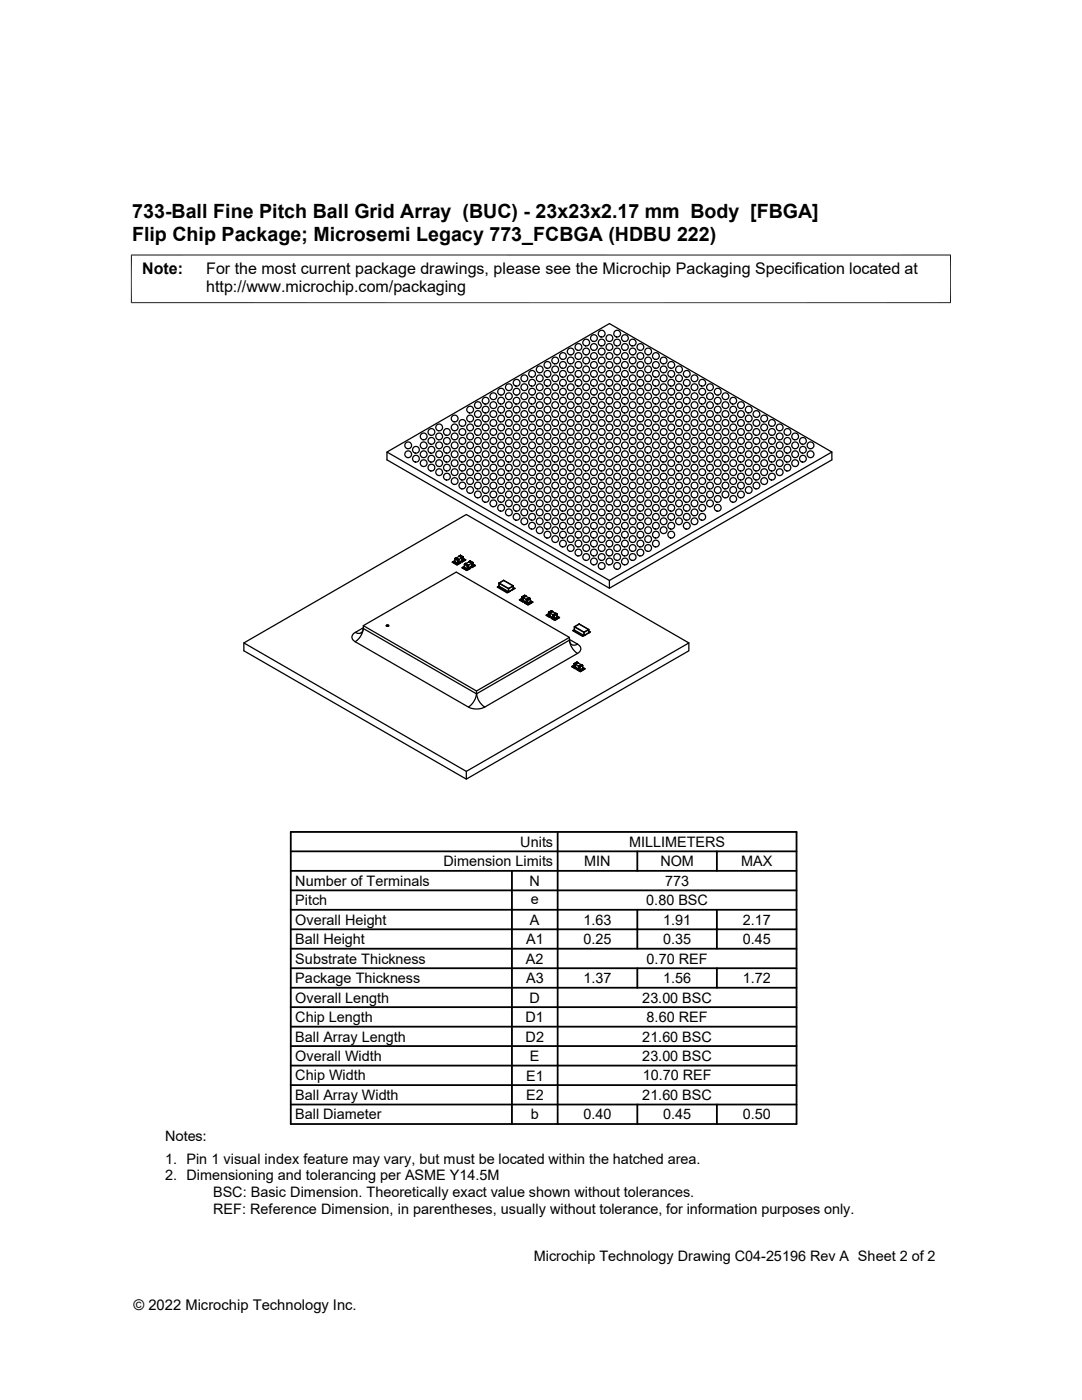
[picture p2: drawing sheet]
<svg xmlns="http://www.w3.org/2000/svg" width="216mm" height="279mm" viewBox="0 0 216 279" stroke-linecap="round" stroke-linejoin="round" font-family="sans-serif">
<g fill="none" stroke="#000" stroke-width=".25">
<path d="M99.9 78.8h.2M99.9 78.8a.67 .67 0 0 1-.5-1 .67 .67 0 0 1 1.2 0 .67 .67 0 0 1-.5 1M103 78.8h.2M103 78.8a.67 .67 0 0 1-.5-1 .67 .67 0 0 1 1.1 0 .67 .67 0 0 1-.4 1M106 78.8h.3M106 78.8a.67 .67 0 0 1-.4-1 .67 .67 0 0 1 1.1 0 .67 .67 0 0 1-.4 1M109.1 78.8h.3M109.1 78.8a.67 .67 0 0 1-.4-1 .67 .67 0 0 1 1.1 0 .67 .67 0 0 1-.4 1M112.2 78.8h.3M112.2 78.8a.67 .67 0 0 1-.4-1 .67 .67 0 0 1 1.1 0 .67 .67 0 0 1-.4 1M113.7 70.8h.3M113.7 70.8a.67 .67 0 0 1-.4-1 .67 .67 0 0 1 1.1 0 .67 .67 0 0 1-.4 1"/>
<path d="M115.3 78.8h.2M115.3 78.8a.67 .67 0 0 1-.4-1 .67 .67 0 0 1 1.1 0 .67 .67 0 0 1-.5 1M116.8 70.8h.3M116.8 70.8a.67 .67 0 0 1-.4-1 .67 .67 0 0 1 1.1 0 .67 .67 0 0 1-.4 1M118.4 78.8h.2M118.4 78.8a.67 .67 0 0 1-.4-1 .67 .67 0 0 1 1.1 0 .67 .67 0 0 1-.5 1M119.9 70.8h.3M119.9 70.8a.67 .67 0 0 1-.4-1 .67 .67 0 0 1 1.1 0 .67 .67 0 0 1-.4 1M121.5 78.8h.2M121.5 78.8a.67 .67 0 0 1-.5-1 .67 .67 0 0 1 1.2 0 .67 .67 0 0 1-.5 1M123 70.8h.3M123 70.8a.67 .67 0 0 1-.4-1 .67 .67 0 0 1 1.1 0 .67 .67 0 0 1-.4 1"/>
<path d="M124.6 78.8h.2M124.6 78.8a.67 .67 0 0 1-.5-1 .67 .67 0 0 1 1.2 0 .67 .67 0 0 1-.5 1M126.1 70.8h.3M126.1 70.8a.67 .67 0 0 1-.4-1 .67 .67 0 0 1 1.1 0 .67 .67 0 0 1-.4 1M127.7 78.8h.2M127.7 78.8a.67 .67 0 0 1-.5-1 .67 .67 0 0 1 1.1 0 .67 .67 0 0 1-.4 1M129.2 70.8h.3M129.2 70.8a.67 .67 0 0 1-.4-1 .67 .67 0 0 1 1.1 0 .67 .67 0 0 1-.4 1M130.7 78.8h.3M130.7 78.8a.67 .67 0 0 1-.4-1 .67 .67 0 0 1 1.1 0 .67 .67 0 0 1-.4 1M133.8 78.8h.3M133.8 78.8a.67 .67 0 0 1-.4-1 .67 .67 0 0 1 1.1 0 .67 .67 0 0 1-.4 1"/>
<path d="M136.9 78.8h.3M136.9 78.8a.67 .67 0 0 1-.4-1 .67 .67 0 0 1 1.1 0 .67 .67 0 0 1-.4 1M140 78.8h.3M140 78.8a.67 .67 0 0 1-.4-1 .67 .67 0 0 1 1.1 0 .67 .67 0 0 1-.4 1M143.1 78.8h.2M143.1 78.8a.67 .67 0 0 1-.4-1 .67 .67 0 0 1 1.1 0 .67 .67 0 0 1-.5 1M77.2 90.2l44.4-25.6 44.4 25.6M90.7 112.1h.1M90.7 111.5l.1 .6M90.7 111.5h.1M90.7 112.1l-.2 .1 .6 .4 .6-.3M90.7 111.9l-.5 .3 1 .6 .7-.5"/>
<path d="M90.8 111.5h.1M90.8 111.5h-.1M90.8 111.5l.5 .3M90.8 112.1l.5 .3M91 111.3l-.2 .2 .5 .3 .2-.2M91 111.3l.5 .3M91 111.3l-.2 .2M91.3 112.4h.1M91.3 111.8v.6M91.3 111.8h.1M91.5 111.6l.1 .1M91.5 111.6h.1"/>
<path d="M91.5 112.3h.1M91.5 112.3l-.2 .1M91.6 111.7v.6l-.3 .1M91.6 111.7l-.3 .1v.6M91.6 111.7v.6M91.6 112.3h-.1M91.6 111h.1M91.6 111l-.5 .3M91.6 111l.5 .3M91.7 111h-.1M91.7 112.2h.1M91.7 112.2l.2 .1"/>
<path d="M91.7 112.2v.1M91.9 110.8h.1M91.9 110.8l-.3 .2M91.9 110.8l-.2 .2 .5 .3M91.9 110.8l.5 .3M92.1 112h.1M92.1 112l-.1 .1 .2 .1 .7-.5-.5-.2 .5 .2-.7 .5-.2-.2M92.1 111.3l.1 .6M92.1 111.3l-.5 .4M92.2 111.3h.1M92.2 111.3v.6M92.4 111.1v.1"/>
<path d="M92.4 111.1h.1M92.4 111.1l-.2 .2M92.4 111.8l-.2 .1M92.4 111.2v.6l-.8 .4 .1 .1M92.4 111.2l-.2 .1M92.4 111.2v.6M92.4 111.8h.1M92.4 111.2h.1M92.4 111.6l.3 .1-.6 .3 .6-.3zM92.7 112.6v.6M92.7 113.2h.1M92.7 112.6h.1"/>
<path d="M92.7 113l-.5 .3 .9 .6 .8-.4-.3-.2M92.7 112.6l.5 .3v.6l-.5-.3M92.7 113.2l.5 .4M92.9 112.4l-.2 .2M92.9 112.4l-.2 .2 .5 .3 .3-.1M92.9 112.4l.6 .4M93.2 113.5h.1M93.2 113.5v.1M93.3 112.9h.1M93.3 112.9v.7M93.5 112.7v.1M93.5 112.7h.1"/>
<path d="M93.5 113.4h.1M93.5 113.4l-.2 .2M93.5 112.8v.6l-.2 .1M93.5 112.8l-.2 .1M93.5 112.8h.1M93.5 112.8v.6M93.5 112.1h.1M93.6 112.1h.1M93.6 112.1h-.1M93.6 112.1l-.7 .3M93.6 112.1l.5 .3M93.8 112l-.2 .1 .5 .3 .2-.2"/>
<path d="M93.8 112l.6 .2M93.8 111.9l-.2 .2M94.1 113v.1M94.1 113l-1 .7-.7-.4 .3-.1M94.1 112.4v.7M94.1 112.4l-.6 .4M94.1 113h.1M94.1 112.4h.1M94.3 112.2l.1 .1M94.3 112.2h.1M94.4 112.3v.6l-.3 .1M94.4 112.3l-.3 .1"/>
<path d="M94.4 112.2v.1M94.4 112.9l-.3 .2M94.4 112.3v.6M94.4 112.9h.1M94.4 112.3h.1M94.4 112.7l.2 .1-.6 .3M94.4 112.6l.5 .3-.8 .4-.2-.2M99.6 116.4v.6l1.9 1.1M99.6 117l1.9 1.1M99.6 117l-.4 .2 2 1.1 .6-.4M99.6 116.4h.1M99.6 116.4l1.9 1.1v.6"/>
<path d="M99.6 117h.1M99.6 116.4v.6M99.6 116.4l1.9 1M99.6 117.1l-.2 .1 1.8 1 .3-.1M100.5 115.8l-.9 .6M100.5 115.8h.1M100.5 115.8l1.9 1.1M101.5 118.1h.1M101.5 117.4h.1M102.4 116.9l-.9 .5M102.4 117l-.9 .5v.6M102.4 116.9h.1"/>
<path d="M102.4 116.9v.1M102.4 117.6l-.9 .5M102.4 117.3l.2 .1-.2 .1M102.4 117.2l.4 .2-.8 .4M102.4 116.9v.7M102.4 117.5v.1M104.1 119.7l.1 .1M104.1 119.2l.3 .1v.6l-.3-.1M104.1 119.1l.1 .1M104.1 119.1v.7M104.1 119.5l-.2 .2 .6 .2M104.1 119.4l-.5 .3 .8 .4 .2-.1"/>
<path d="M104.2 119.1h.1M104.2 119.1h-.1M104.2 119.8l.2 .1M104.2 119.1v.1M104.4 119.9h.1M104.4 119.3h.1M104.4 119.3v.6l.5 .4 .6 .3 .6-.4-.3-.1M104.7 118.8h.1M104.7 118.8l-.5 .3M104.7 118.8l.2 .1M104.9 118.9v.1M104.9 118.9h.1"/>
<path d="M104.9 118.9l-.2-.1-.5 .3M104.9 118.9l-.5 .3-.2-.1M104.9 118.9l.1 .1M105 119h-.1M105 119.7h.1M105 119.7v.6M105 119.7l.2 .1M105 119.6h.1M105 119.6v.1M105.1 119.6l-.1 .1M105.2 119.8l.1 .6M105.3 119.8h.1"/>
<path d="M105.5 119.3l-.5-.3-.6 .3 .6 .3M105.5 119.3h.1M105.8 119.4v.1M105.8 119.4h.1M105.8 119.4l-.2-.1-.5 .3M105.8 119.4l-.5 .3-.2-.1M105.8 119.4l-.2-.1-.6 .3M105.8 119.5v.6M105.8 119.9l.5 .3-.9 .5-.8-.4 .3-.1M121.6 115.8l-44.4-25.6v1.6l44.4 25.6 44.4-25.6v-1.6l-44.4 25.6v1.6M48.7 128.3v1.6l44.3 25.6v-1.6M48.7 128.3l44.3-25.6 44.5 25.6-44.5 25.6z"/>
<path d="M72.5 125.4l-.3 .8a1.01 1.01 0 0 1-1.3 0M72.5 125.4v-.5l22.6 13M72.5 125.4l22.6 13.1M72.5 124.9l18.5-10.7 22.6 13v.6M72.5 125.3l-1.6 .9a.98 .98 0 0 0-.7 .9 .98 .98 0 0 0 .7 1l22.6 13a3.6 3.6 0 0 0 3.2 0l18.5-10.7M72.5 125.4a3.7 3.7 0 0 1-1.6 2.7M77.1 124.8a.22 .22 0 0 1 .3-.1 .22 .22 0 0 1 .1 .3h-.3zM105 120.2v.1M105 120.3l.3 .1M105.3 120.4l.5-.3v-.6l-.5 .3v.6M105.3 120.4h.1M105.8 120.1l-.5 .3"/>
<path d="M105.8 120.1h.1M109.5 122.6l-.3 .1 .6 .3M109.5 122.5l-.5 .3 .7 .4 .2-.1M109.5 122.8v.1M109.5 122.2h.1M109.5 122.2v.6M109.5 122.2v.6l.2 .2v-.6M109.5 122.2l.2 .2M109.5 122.9l.2 .1M109.7 123h.1M109.7 122.4h.1M109.8 122.4v.6l.5 .3"/>
<path d="M110 121.9h.1M110 121.9l-.5 .3M110 121.9l.3 .1M110.3 122v.1M110.3 122h.1M110.3 122l-.3-.1-.5 .3M110.3 122l-.6 .3-.2-.1M110.3 123.3l.3 .2M110.3 122.7h.1M110.3 122.7v.6M110.3 122.7l.3 .2M110.4 122.7h-.1"/>
<path d="M110.6 123.5h.1M110.6 122.9v.6M110.6 122.9h.1M110.6 122.9l.5-.3v.6l-.5 .3zM110.8 122.4l-.5-.3-.5 .3 .5 .3M110.9 122.4h.1M110.9 122.4l-.6 .3M110.9 122.4l.2 .1M111.1 122.5v.1M111.1 122.5h.1M111.1 122.5l-.2-.1-.5 .3M111.1 122.5l-.5 .3-.2-.1"/>
<path d="M111.1 122.5l.1 .1M111.2 122.6v.5M111.2 123.1l-.6 .4M111.2 122.6h-.1M111.2 123.1l.2 .2-.6 .4-.5-.4M111.2 123l.5 .3-1 .5-.7-.4 .2-.2M113.6 127.8a3.7 3.7 0 0 0 1.6 2.6M113.6 127.8a.97 .97 0 0 0 .6 .9 .97 .97 0 0 0 1-.2M113.6 127.2l-18.5 10.7v.6M113.6 127.8l-18.5 10.7M113.6 127.6l1.6 .9M114.6 133.1h.1"/>
<path d="M114.6 132.5h.1M114.6 132.5v.6M114.6 132.9l-.3 .1 .6 .3M114.6 132.8l-.5 .2 .7 .5 .2-.2M114.6 132.4h.1M114.6 132.4v.1M114.6 132.5l.2 .1M114.6 133.1l.2 .1M114.6 125.7l1.9 1.1M114.6 125.6l-.3 .3 2 1.1 .6-.4M114.6 125.1h.1M114.6 125.1l1.9 1.1v.6"/>
<path d="M114.6 125.7h.1M114.6 125.1v.6M114.6 125.8l-.2 .1 1.9 1 .2-.1M114.7 125.1l1.8 1.1 .9-.6M114.7 125.1h-.1M114.8 132.6v.6l-.2-.1M114.8 133.2h.1M114.8 132.6h.1M114.9 133.2h.1M114.9 132.6v.6l.5 .3M115.1 132.1h.1M115.1 132.1l-.5 .3"/>
<path d="M115.1 132.1l.3 .1M115.2 128.5a.98 .98 0 0 1 .7 1 .98 .98 0 0 1-.7 .9M115.4 132.2v.1M115.4 132.2h.1M115.4 132.3l-.3-.2-.5 .3M115.4 132.3l-.6 .3-.2-.2M115.4 132.3h.1M115.4 133.6h.1M115.4 133h.1M115.4 133v.6M115.4 132.9h.1M115.4 132.9v.1"/>
<path d="M115.4 133l.3 .1M115.4 133.6l.3 .1M115.5 132.9l-.1 .1M115.6 124.5h.1M115.6 124.5l-1 .6M115.6 124.5l1.8 1.1M115.6 124.5l1.9 1.1M115.7 133.7l.5-.3v-.6l-.5 .3v.6M115.7 133.1v.6M115.7 133.7h.1M115.7 133.1h.1M116 132.7l-.6-.4-.5 .3 .5 .3"/>
<path d="M116 132.6h.1M116 132.6l-.6 .3M116 132.6l.2 .2M116.2 132.8h.1M116.2 132.8l-.2-.2-.5 .3M116.2 132.8l-.5 .3-.2-.2M116.2 133.4l-.5 .3M116.3 132.8v.6M116.3 133.4h-.1M116.3 133.4l.2 .1-.6 .4-.5-.4M116.3 133.2l.5 .3-1 .5-.7-.4 .2-.1M116.5 126.8h.1"/>
<path d="M116.5 126.1h.1M117.4 125.6l.1 .1M117.4 125.6h.1M117.5 125.7l-.9 .5v.6l.9-.5M117.5 125.6v.1M117.5 126.3h.1M117.5 126l.1 .1-.1 .1M117.5 125.9l.3 .2-.7 .4M117.5 125.7v.6M117.5 125.7h.1M137.5 128.3v1.6l-44.5 25.6M93.5 141.1a3.6 3.6 0 0 0 1.6-2.6 3.8 3.8 0 0 0 1.6 2.6"/>
<circle cx="96.9" cy="80" r=".68"/>
<circle cx="98.4" cy="79.1" r=".68"/>
<circle cx="100" cy="80" r=".68"/>
<circle cx="101.5" cy="79.1" r=".68"/>
<circle cx="101.5" cy="77.3" r=".68"/>
<circle cx="103.1" cy="76.4" r=".68"/>
<circle cx="103.1" cy="80" r=".68"/>
<circle cx="104.6" cy="77.3" r=".68"/>
<circle cx="104.6" cy="75.5" r=".68"/>
<circle cx="104.6" cy="79.1" r=".68"/>
<circle cx="106.2" cy="76.4" r=".68"/>
<circle cx="106.2" cy="74.6" r=".68"/>
<circle cx="106.2" cy="80" r=".68"/>
<circle cx="107.7" cy="79.1" r=".68"/>
<circle cx="107.7" cy="77.3" r=".68"/>
<circle cx="107.7" cy="75.5" r=".68"/>
<circle cx="107.7" cy="73.7" r=".68"/>
<circle cx="109.2" cy="80" r=".68"/>
<circle cx="109.2" cy="72.8" r=".68"/>
<circle cx="109.2" cy="76.4" r=".68"/>
<circle cx="109.2" cy="74.6" r=".68"/>
<circle cx="110.8" cy="73.7" r=".68"/>
<circle cx="110.8" cy="79.1" r=".68"/>
<circle cx="110.8" cy="71.9" r=".68"/>
<circle cx="110.8" cy="77.3" r=".68"/>
<circle cx="110.8" cy="75.5" r=".68"/>
<circle cx="112.3" cy="74.6" r=".68"/>
<circle cx="112.3" cy="80" r=".68"/>
<circle cx="112.3" cy="72.8" r=".68"/>
<circle cx="112.3" cy="71" r=".68"/>
<circle cx="112.3" cy="76.4" r=".68"/>
<circle cx="113.9" cy="75.5" r=".68"/>
<circle cx="113.9" cy="73.7" r=".68"/>
<circle cx="113.9" cy="79.1" r=".68"/>
<circle cx="113.9" cy="71.9" r=".68"/>
<circle cx="113.9" cy="77.3" r=".68"/>
<circle cx="115.4" cy="71" r=".68"/>
<circle cx="115.4" cy="76.4" r=".68"/>
<circle cx="115.4" cy="69.2" r=".68"/>
<circle cx="115.4" cy="74.6" r=".68"/>
<circle cx="115.4" cy="80" r=".68"/>
<circle cx="115.4" cy="72.8" r=".68"/>
<circle cx="117" cy="71.9" r=".68"/>
<circle cx="117" cy="77.3" r=".68"/>
<circle cx="117" cy="75.5" r=".68"/>
<circle cx="117" cy="68.4" r=".68"/>
<circle cx="117" cy="73.7" r=".68"/>
<circle cx="117" cy="79.1" r=".68"/>
<circle cx="118.5" cy="72.8" r=".68"/>
<circle cx="118.5" cy="67.5" r=".68"/>
<circle cx="118.5" cy="71" r=".68"/>
<circle cx="118.5" cy="76.4" r=".68"/>
<circle cx="118.5" cy="69.2" r=".68"/>
<circle cx="118.5" cy="74.6" r=".68"/>
<circle cx="118.5" cy="80" r=".68"/>
<circle cx="120.1" cy="73.7" r=".68"/>
<circle cx="120.1" cy="68.4" r=".68"/>
<circle cx="120.1" cy="79.1" r=".68"/>
<circle cx="120.1" cy="71.9" r=".68"/>
<circle cx="120.1" cy="66.6" r=".68"/>
<circle cx="120.1" cy="77.3" r=".68"/>
<circle cx="120.1" cy="75.5" r=".68"/>
<circle cx="121.6" cy="74.6" r=".68"/>
<circle cx="121.6" cy="69.2" r=".68"/>
<circle cx="121.6" cy="80" r=".68"/>
<circle cx="121.6" cy="72.8" r=".68"/>
<circle cx="121.6" cy="67.5" r=".68"/>
<circle cx="121.6" cy="71" r=".68"/>
<circle cx="121.6" cy="76.4" r=".68"/>
<circle cx="123.1" cy="75.5" r=".68"/>
<circle cx="123.1" cy="73.7" r=".68"/>
<circle cx="123.1" cy="68.4" r=".68"/>
<circle cx="123.1" cy="79.1" r=".68"/>
<circle cx="123.1" cy="71.9" r=".68"/>
<circle cx="123.1" cy="66.6" r=".68"/>
<circle cx="123.1" cy="77.3" r=".68"/>
<circle cx="124.7" cy="76.4" r=".68"/>
<circle cx="124.7" cy="71" r=".68"/>
<circle cx="124.7" cy="74.6" r=".68"/>
<circle cx="124.7" cy="69.2" r=".68"/>
<circle cx="124.7" cy="80" r=".68"/>
<circle cx="124.7" cy="72.8" r=".68"/>
<circle cx="124.7" cy="67.5" r=".68"/>
<circle cx="126.2" cy="77.3" r=".68"/>
<circle cx="126.2" cy="71.9" r=".68"/>
<circle cx="126.2" cy="75.5" r=".68"/>
<circle cx="126.2" cy="73.7" r=".68"/>
<circle cx="126.2" cy="68.4" r=".68"/>
<circle cx="126.2" cy="79.1" r=".68"/>
<circle cx="127.8" cy="72.8" r=".68"/>
<circle cx="127.8" cy="76.4" r=".68"/>
<circle cx="127.8" cy="71" r=".68"/>
<circle cx="127.8" cy="74.6" r=".68"/>
<circle cx="127.8" cy="69.2" r=".68"/>
<circle cx="127.8" cy="80" r=".68"/>
<circle cx="129.3" cy="79.1" r=".68"/>
<circle cx="129.3" cy="73.7" r=".68"/>
<circle cx="129.3" cy="77.3" r=".68"/>
<circle cx="129.3" cy="71.9" r=".68"/>
<circle cx="129.3" cy="75.5" r=".68"/>
<circle cx="130.9" cy="80" r=".68"/>
<circle cx="130.9" cy="74.6" r=".68"/>
<circle cx="130.9" cy="72.8" r=".68"/>
<circle cx="130.9" cy="76.4" r=".68"/>
<circle cx="130.9" cy="71" r=".68"/>
<circle cx="132.4" cy="77.3" r=".68"/>
<circle cx="132.4" cy="75.5" r=".68"/>
<circle cx="132.4" cy="79.1" r=".68"/>
<circle cx="132.4" cy="73.7" r=".68"/>
<circle cx="132.4" cy="71.9" r=".68"/>
<circle cx="133.9" cy="76.4" r=".68"/>
<circle cx="133.9" cy="80" r=".68"/>
<circle cx="133.9" cy="74.6" r=".68"/>
<circle cx="133.9" cy="72.8" r=".68"/>
<circle cx="135.5" cy="79.1" r=".68"/>
<circle cx="135.5" cy="77.3" r=".68"/>
<circle cx="135.5" cy="75.5" r=".68"/>
<circle cx="135.5" cy="73.7" r=".68"/>
<circle cx="137" cy="80" r=".68"/>
<circle cx="137" cy="76.4" r=".68"/>
<circle cx="137" cy="74.6" r=".68"/>
<circle cx="138.6" cy="79.1" r=".68"/>
<circle cx="138.6" cy="77.3" r=".68"/>
<circle cx="138.6" cy="75.5" r=".68"/>
<circle cx="140.1" cy="80" r=".68"/>
<circle cx="140.1" cy="76.4" r=".68"/>
<circle cx="141.7" cy="79.1" r=".68"/>
<circle cx="141.7" cy="77.3" r=".68"/>
<circle cx="143.2" cy="80" r=".68"/>
<circle cx="144.8" cy="79.1" r=".68"/>
<circle cx="146.3" cy="80" r=".68"/>
<circle cx="81.5" cy="90.6" r=".68"/>
<circle cx="81.5" cy="88.9" r=".68"/>
<circle cx="83" cy="91.5" r=".68"/>
<circle cx="83" cy="89.8" r=".68"/>
<circle cx="84.5" cy="92.4" r=".68"/>
<circle cx="84.5" cy="90.6" r=".68"/>
<circle cx="84.5" cy="88.9" r=".68"/>
<circle cx="84.5" cy="87.1" r=".68"/>
<circle cx="86.1" cy="93.3" r=".68"/>
<circle cx="86.1" cy="91.5" r=".68"/>
<circle cx="86.1" cy="89.8" r=".68"/>
<circle cx="86.1" cy="86.2" r=".68"/>
<circle cx="86.1" cy="88" r=".68"/>
<circle cx="87.6" cy="85.3" r=".68"/>
<circle cx="87.6" cy="94.2" r=".68"/>
<circle cx="87.6" cy="92.4" r=".68"/>
<circle cx="87.6" cy="90.6" r=".68"/>
<circle cx="87.6" cy="87.1" r=".68"/>
<circle cx="87.6" cy="88.9" r=".68"/>
<circle cx="89.2" cy="86.2" r=".68"/>
<circle cx="89.2" cy="95.1" r=".68"/>
<circle cx="89.2" cy="93.3" r=".68"/>
<circle cx="89.2" cy="91.5" r=".68"/>
<circle cx="89.2" cy="88" r=".68"/>
<circle cx="89.2" cy="89.8" r=".68"/>
<circle cx="90.7" cy="87.1" r=".68"/>
<circle cx="90.7" cy="96" r=".68"/>
<circle cx="90.7" cy="85.3" r=".68"/>
<circle cx="90.7" cy="94.2" r=".68"/>
<circle cx="90.7" cy="83.5" r=".68"/>
<circle cx="90.7" cy="92.4" r=".68"/>
<circle cx="90.7" cy="88.9" r=".68"/>
<circle cx="90.7" cy="90.6" r=".68"/>
<circle cx="92.3" cy="88" r=".68"/>
<circle cx="92.3" cy="96.9" r=".68"/>
<circle cx="92.3" cy="86.2" r=".68"/>
<circle cx="92.3" cy="95.1" r=".68"/>
<circle cx="92.3" cy="84.4" r=".68"/>
<circle cx="92.3" cy="93.3" r=".68"/>
<circle cx="92.3" cy="89.8" r=".68"/>
<circle cx="92.3" cy="91.5" r=".68"/>
<circle cx="93.8" cy="88.9" r=".68"/>
<circle cx="93.8" cy="97.8" r=".68"/>
<circle cx="93.8" cy="81.7" r=".68"/>
<circle cx="93.8" cy="87.1" r=".68"/>
<circle cx="93.8" cy="96" r=".68"/>
<circle cx="93.8" cy="85.3" r=".68"/>
<circle cx="93.8" cy="94.2" r=".68"/>
<circle cx="93.8" cy="90.6" r=".68"/>
<circle cx="93.8" cy="83.5" r=".68"/>
<circle cx="93.8" cy="92.4" r=".68"/>
<circle cx="95.4" cy="89.8" r=".68"/>
<circle cx="95.4" cy="98.7" r=".68"/>
<circle cx="95.4" cy="82.6" r=".68"/>
<circle cx="95.4" cy="88" r=".68"/>
<circle cx="95.4" cy="96.9" r=".68"/>
<circle cx="95.4" cy="80.8" r=".68"/>
<circle cx="95.4" cy="86.2" r=".68"/>
<circle cx="95.4" cy="95.1" r=".68"/>
<circle cx="95.4" cy="91.5" r=".68"/>
<circle cx="95.4" cy="84.4" r=".68"/>
<circle cx="95.4" cy="93.3" r=".68"/>
<circle cx="96.9" cy="90.6" r=".68"/>
<circle cx="96.9" cy="99.6" r=".68"/>
<circle cx="96.9" cy="83.5" r=".68"/>
<circle cx="96.9" cy="88.9" r=".68"/>
<circle cx="96.9" cy="97.8" r=".68"/>
<circle cx="96.9" cy="81.7" r=".68"/>
<circle cx="96.9" cy="87.1" r=".68"/>
<circle cx="96.9" cy="96" r=".68"/>
<circle cx="96.9" cy="92.4" r=".68"/>
<circle cx="96.9" cy="85.3" r=".68"/>
<circle cx="96.9" cy="94.2" r=".68"/>
<circle cx="98.4" cy="91.5" r=".68"/>
<circle cx="98.4" cy="84.4" r=".68"/>
<circle cx="98.4" cy="89.8" r=".68"/>
<circle cx="98.4" cy="98.7" r=".68"/>
<circle cx="98.4" cy="82.6" r=".68"/>
<circle cx="98.4" cy="88" r=".68"/>
<circle cx="98.4" cy="96.9" r=".68"/>
<circle cx="98.4" cy="93.3" r=".68"/>
<circle cx="98.4" cy="80.8" r=".68"/>
<circle cx="98.4" cy="86.2" r=".68"/>
<circle cx="98.4" cy="95.1" r=".68"/>
<circle cx="100" cy="92.4" r=".68"/>
<circle cx="100" cy="85.3" r=".68"/>
<circle cx="100" cy="90.6" r=".68"/>
<circle cx="100" cy="99.6" r=".68"/>
<circle cx="100" cy="83.5" r=".68"/>
<circle cx="100" cy="88.9" r=".68"/>
<circle cx="100" cy="97.8" r=".68"/>
<circle cx="100" cy="94.2" r=".68"/>
<circle cx="100" cy="81.7" r=".68"/>
<circle cx="100" cy="87.1" r=".68"/>
<circle cx="100" cy="96" r=".68"/>
<circle cx="101.5" cy="93.3" r=".68"/>
<circle cx="101.5" cy="80.8" r=".68"/>
<circle cx="101.5" cy="86.2" r=".68"/>
<circle cx="101.5" cy="91.5" r=".68"/>
<circle cx="101.5" cy="84.4" r=".68"/>
<circle cx="101.5" cy="89.8" r=".68"/>
<circle cx="101.5" cy="98.7" r=".68"/>
<circle cx="101.5" cy="95.1" r=".68"/>
<circle cx="101.5" cy="82.6" r=".68"/>
<circle cx="101.5" cy="88" r=".68"/>
<circle cx="101.5" cy="96.9" r=".68"/>
<circle cx="103.1" cy="81.7" r=".68"/>
<circle cx="103.1" cy="94.2" r=".68"/>
<circle cx="103.1" cy="87.1" r=".68"/>
<circle cx="103.1" cy="92.4" r=".68"/>
<circle cx="103.1" cy="85.3" r=".68"/>
<circle cx="103.1" cy="90.6" r=".68"/>
<circle cx="103.1" cy="99.6" r=".68"/>
<circle cx="103.1" cy="96" r=".68"/>
<circle cx="103.1" cy="83.5" r=".68"/>
<circle cx="103.1" cy="88.9" r=".68"/>
<circle cx="103.1" cy="97.8" r=".68"/>
<circle cx="104.6" cy="95.1" r=".68"/>
<circle cx="104.6" cy="82.6" r=".68"/>
<circle cx="104.6" cy="88" r=".68"/>
<circle cx="104.6" cy="93.3" r=".68"/>
<circle cx="104.6" cy="80.8" r=".68"/>
<circle cx="104.6" cy="86.2" r=".68"/>
<circle cx="104.6" cy="91.5" r=".68"/>
<circle cx="104.6" cy="84.4" r=".68"/>
<circle cx="104.6" cy="96.9" r=".68"/>
<circle cx="104.6" cy="89.8" r=".68"/>
<circle cx="104.6" cy="98.7" r=".68"/>
<circle cx="106.2" cy="96" r=".68"/>
<circle cx="106.2" cy="83.5" r=".68"/>
<circle cx="106.2" cy="88.9" r=".68"/>
<circle cx="106.2" cy="81.7" r=".68"/>
<circle cx="106.2" cy="94.2" r=".68"/>
<circle cx="106.2" cy="99.6" r=".68"/>
<circle cx="106.2" cy="87.1" r=".68"/>
<circle cx="106.2" cy="92.4" r=".68"/>
<circle cx="106.2" cy="97.8" r=".68"/>
<circle cx="106.2" cy="85.3" r=".68"/>
<circle cx="106.2" cy="90.6" r=".68"/>
<circle cx="107.7" cy="96.9" r=".68"/>
<circle cx="107.7" cy="84.4" r=".68"/>
<circle cx="107.7" cy="89.8" r=".68"/>
<circle cx="107.7" cy="82.6" r=".68"/>
<circle cx="107.7" cy="95.1" r=".68"/>
<circle cx="107.7" cy="88" r=".68"/>
<circle cx="107.7" cy="93.3" r=".68"/>
<circle cx="107.7" cy="80.8" r=".68"/>
<circle cx="107.7" cy="98.7" r=".68"/>
<circle cx="107.7" cy="86.2" r=".68"/>
<circle cx="107.7" cy="91.5" r=".68"/>
<circle cx="109.2" cy="97.8" r=".68"/>
<circle cx="109.2" cy="85.3" r=".68"/>
<circle cx="109.2" cy="90.6" r=".68"/>
<circle cx="109.2" cy="96" r=".68"/>
<circle cx="109.2" cy="83.5" r=".68"/>
<circle cx="109.2" cy="88.9" r=".68"/>
<circle cx="109.2" cy="94.2" r=".68"/>
<circle cx="109.2" cy="81.7" r=".68"/>
<circle cx="109.2" cy="87.1" r=".68"/>
<circle cx="109.2" cy="99.6" r=".68"/>
<circle cx="109.2" cy="92.4" r=".68"/>
<circle cx="110.8" cy="80.8" r=".68"/>
<circle cx="110.8" cy="98.7" r=".68"/>
<circle cx="110.8" cy="86.2" r=".68"/>
<circle cx="110.8" cy="91.5" r=".68"/>
<circle cx="110.8" cy="96.9" r=".68"/>
<circle cx="110.8" cy="84.4" r=".68"/>
<circle cx="110.8" cy="89.8" r=".68"/>
<circle cx="110.8" cy="95.1" r=".68"/>
<circle cx="110.8" cy="82.6" r=".68"/>
<circle cx="110.8" cy="88" r=".68"/>
<circle cx="110.8" cy="93.3" r=".68"/>
<circle cx="112.3" cy="81.7" r=".68"/>
<circle cx="112.3" cy="99.6" r=".68"/>
<circle cx="112.3" cy="87.1" r=".68"/>
<circle cx="112.3" cy="92.4" r=".68"/>
<circle cx="112.3" cy="97.8" r=".68"/>
<circle cx="112.3" cy="85.3" r=".68"/>
<circle cx="112.3" cy="90.6" r=".68"/>
<circle cx="112.3" cy="96" r=".68"/>
<circle cx="112.3" cy="83.5" r=".68"/>
<circle cx="112.3" cy="88.9" r=".68"/>
<circle cx="112.3" cy="94.2" r=".68"/>
<circle cx="113.9" cy="82.6" r=".68"/>
<circle cx="113.9" cy="88" r=".68"/>
<circle cx="113.9" cy="80.8" r=".68"/>
<circle cx="113.9" cy="93.3" r=".68"/>
<circle cx="113.9" cy="98.7" r=".68"/>
<circle cx="113.9" cy="86.2" r=".68"/>
<circle cx="113.9" cy="91.5" r=".68"/>
<circle cx="113.9" cy="96.9" r=".68"/>
<circle cx="113.9" cy="84.4" r=".68"/>
<circle cx="113.9" cy="89.8" r=".68"/>
<circle cx="113.9" cy="95.1" r=".68"/>
<circle cx="115.4" cy="83.5" r=".68"/>
<circle cx="115.4" cy="96" r=".68"/>
<circle cx="115.4" cy="88.9" r=".68"/>
<circle cx="115.4" cy="81.7" r=".68"/>
<circle cx="115.4" cy="94.2" r=".68"/>
<circle cx="115.4" cy="99.6" r=".68"/>
<circle cx="115.4" cy="87.1" r=".68"/>
<circle cx="115.4" cy="92.4" r=".68"/>
<circle cx="115.4" cy="97.8" r=".68"/>
<circle cx="115.4" cy="85.3" r=".68"/>
<circle cx="115.4" cy="90.6" r=".68"/>
<circle cx="117" cy="96.9" r=".68"/>
<circle cx="117" cy="84.4" r=".68"/>
<circle cx="117" cy="89.8" r=".68"/>
<circle cx="117" cy="82.6" r=".68"/>
<circle cx="117" cy="95.1" r=".68"/>
<circle cx="117" cy="88" r=".68"/>
<circle cx="117" cy="80.8" r=".68"/>
<circle cx="117" cy="93.3" r=".68"/>
<circle cx="117" cy="98.7" r=".68"/>
<circle cx="117" cy="86.2" r=".68"/>
<circle cx="117" cy="91.5" r=".68"/>
<circle cx="118.5" cy="97.8" r=".68"/>
<circle cx="118.5" cy="85.3" r=".68"/>
<circle cx="118.5" cy="90.6" r=".68"/>
<circle cx="118.5" cy="83.5" r=".68"/>
<circle cx="118.5" cy="96" r=".68"/>
<circle cx="118.5" cy="88.9" r=".68"/>
<circle cx="118.5" cy="81.7" r=".68"/>
<circle cx="118.5" cy="94.2" r=".68"/>
<circle cx="118.5" cy="99.6" r=".68"/>
<circle cx="118.5" cy="87.1" r=".68"/>
<circle cx="118.5" cy="92.4" r=".68"/>
<circle cx="120.1" cy="86.2" r=".68"/>
<circle cx="120.1" cy="98.7" r=".68"/>
<circle cx="120.1" cy="91.5" r=".68"/>
<circle cx="120.1" cy="84.4" r=".68"/>
<circle cx="120.1" cy="96.9" r=".68"/>
<circle cx="120.1" cy="89.8" r=".68"/>
<circle cx="120.1" cy="82.6" r=".68"/>
<circle cx="120.1" cy="95.1" r=".68"/>
<circle cx="120.1" cy="88" r=".68"/>
<circle cx="120.1" cy="80.8" r=".68"/>
<circle cx="120.1" cy="93.3" r=".68"/>
<circle cx="121.6" cy="87.1" r=".68"/>
<circle cx="121.6" cy="99.6" r=".68"/>
<circle cx="121.6" cy="92.4" r=".68"/>
<circle cx="121.6" cy="85.3" r=".68"/>
<circle cx="121.6" cy="97.8" r=".68"/>
<circle cx="121.6" cy="90.6" r=".68"/>
<circle cx="121.6" cy="83.5" r=".68"/>
<circle cx="121.6" cy="96" r=".68"/>
<circle cx="121.6" cy="88.9" r=".68"/>
<circle cx="121.6" cy="81.7" r=".68"/>
<circle cx="121.6" cy="94.2" r=".68"/>
<circle cx="123.1" cy="88" r=".68"/>
<circle cx="123.1" cy="93.3" r=".68"/>
<circle cx="123.1" cy="80.8" r=".68"/>
<circle cx="123.1" cy="86.2" r=".68"/>
<circle cx="123.1" cy="98.7" r=".68"/>
<circle cx="123.1" cy="91.5" r=".68"/>
<circle cx="123.1" cy="84.4" r=".68"/>
<circle cx="123.1" cy="96.9" r=".68"/>
<circle cx="123.1" cy="89.8" r=".68"/>
<circle cx="123.1" cy="82.6" r=".68"/>
<circle cx="123.1" cy="95.1" r=".68"/>
<circle cx="124.7" cy="88.9" r=".68"/>
<circle cx="124.7" cy="94.2" r=".68"/>
<circle cx="124.7" cy="81.7" r=".68"/>
<circle cx="124.7" cy="87.1" r=".68"/>
<circle cx="124.7" cy="99.6" r=".68"/>
<circle cx="124.7" cy="92.4" r=".68"/>
<circle cx="124.7" cy="85.3" r=".68"/>
<circle cx="124.7" cy="97.8" r=".68"/>
<circle cx="124.7" cy="90.6" r=".68"/>
<circle cx="124.7" cy="83.5" r=".68"/>
<circle cx="124.7" cy="96" r=".68"/>
<circle cx="126.2" cy="89.8" r=".68"/>
<circle cx="126.2" cy="95.1" r=".68"/>
<circle cx="126.2" cy="82.6" r=".68"/>
<circle cx="126.2" cy="88" r=".68"/>
<circle cx="126.2" cy="93.3" r=".68"/>
<circle cx="126.2" cy="80.8" r=".68"/>
<circle cx="126.2" cy="86.2" r=".68"/>
<circle cx="126.2" cy="98.7" r=".68"/>
<circle cx="126.2" cy="91.5" r=".68"/>
<circle cx="126.2" cy="84.4" r=".68"/>
<circle cx="126.2" cy="96.9" r=".68"/>
<circle cx="127.8" cy="97.8" r=".68"/>
<circle cx="127.8" cy="90.6" r=".68"/>
<circle cx="127.8" cy="96" r=".68"/>
<circle cx="127.8" cy="83.5" r=".68"/>
<circle cx="127.8" cy="88.9" r=".68"/>
<circle cx="127.8" cy="94.2" r=".68"/>
<circle cx="127.8" cy="81.7" r=".68"/>
<circle cx="127.8" cy="87.1" r=".68"/>
<circle cx="127.8" cy="99.6" r=".68"/>
<circle cx="127.8" cy="92.4" r=".68"/>
<circle cx="127.8" cy="85.3" r=".68"/>
<circle cx="129.3" cy="98.7" r=".68"/>
<circle cx="129.3" cy="91.5" r=".68"/>
<circle cx="129.3" cy="96.9" r=".68"/>
<circle cx="129.3" cy="84.4" r=".68"/>
<circle cx="129.3" cy="89.8" r=".68"/>
<circle cx="129.3" cy="95.1" r=".68"/>
<circle cx="129.3" cy="82.6" r=".68"/>
<circle cx="129.3" cy="88" r=".68"/>
<circle cx="129.3" cy="80.8" r=".68"/>
<circle cx="129.3" cy="93.3" r=".68"/>
<circle cx="129.3" cy="86.2" r=".68"/>
<circle cx="130.9" cy="87.1" r=".68"/>
<circle cx="130.9" cy="99.6" r=".68"/>
<circle cx="130.9" cy="92.4" r=".68"/>
<circle cx="130.9" cy="97.8" r=".68"/>
<circle cx="130.9" cy="85.3" r=".68"/>
<circle cx="130.9" cy="90.6" r=".68"/>
<circle cx="130.9" cy="96" r=".68"/>
<circle cx="130.9" cy="83.5" r=".68"/>
<circle cx="130.9" cy="88.9" r=".68"/>
<circle cx="130.9" cy="94.2" r=".68"/>
<circle cx="130.9" cy="81.7" r=".68"/>
<circle cx="132.4" cy="88" r=".68"/>
<circle cx="132.4" cy="80.8" r=".68"/>
<circle cx="132.4" cy="93.3" r=".68"/>
<circle cx="132.4" cy="98.7" r=".68"/>
<circle cx="132.4" cy="86.2" r=".68"/>
<circle cx="132.4" cy="91.5" r=".68"/>
<circle cx="132.4" cy="96.9" r=".68"/>
<circle cx="132.4" cy="84.4" r=".68"/>
<circle cx="132.4" cy="89.8" r=".68"/>
<circle cx="132.4" cy="82.6" r=".68"/>
<circle cx="132.4" cy="95.1" r=".68"/>
<circle cx="133.9" cy="88.9" r=".68"/>
<circle cx="133.9" cy="81.7" r=".68"/>
<circle cx="133.9" cy="94.2" r=".68"/>
<circle cx="133.9" cy="99.6" r=".68"/>
<circle cx="133.9" cy="87.1" r=".68"/>
<circle cx="133.9" cy="92.4" r=".68"/>
<circle cx="133.9" cy="97.8" r=".68"/>
<circle cx="133.9" cy="85.3" r=".68"/>
<circle cx="133.9" cy="90.6" r=".68"/>
<circle cx="133.9" cy="96" r=".68"/>
<circle cx="133.9" cy="83.5" r=".68"/>
<circle cx="135.5" cy="89.8" r=".68"/>
<circle cx="135.5" cy="82.6" r=".68"/>
<circle cx="135.5" cy="95.1" r=".68"/>
<circle cx="135.5" cy="88" r=".68"/>
<circle cx="135.5" cy="80.8" r=".68"/>
<circle cx="135.5" cy="93.3" r=".68"/>
<circle cx="135.5" cy="98.7" r=".68"/>
<circle cx="135.5" cy="86.2" r=".68"/>
<circle cx="135.5" cy="91.5" r=".68"/>
<circle cx="135.5" cy="96.9" r=".68"/>
<circle cx="135.5" cy="84.4" r=".68"/>
<circle cx="137" cy="90.6" r=".68"/>
<circle cx="137" cy="96" r=".68"/>
<circle cx="137" cy="83.5" r=".68"/>
<circle cx="137" cy="88.9" r=".68"/>
<circle cx="137" cy="94.2" r=".68"/>
<circle cx="137" cy="81.7" r=".68"/>
<circle cx="137" cy="99.6" r=".68"/>
<circle cx="137" cy="87.1" r=".68"/>
<circle cx="137" cy="92.4" r=".68"/>
<circle cx="137" cy="97.8" r=".68"/>
<circle cx="137" cy="85.3" r=".68"/>
<circle cx="138.6" cy="80.8" r=".68"/>
<circle cx="138.6" cy="91.5" r=".68"/>
<circle cx="138.6" cy="96.9" r=".68"/>
<circle cx="138.6" cy="84.4" r=".68"/>
<circle cx="138.6" cy="89.8" r=".68"/>
<circle cx="138.6" cy="82.6" r=".68"/>
<circle cx="138.6" cy="95.1" r=".68"/>
<circle cx="138.6" cy="88" r=".68"/>
<circle cx="138.6" cy="93.3" r=".68"/>
<circle cx="138.6" cy="98.7" r=".68"/>
<circle cx="138.6" cy="86.2" r=".68"/>
<circle cx="140.1" cy="81.7" r=".68"/>
<circle cx="140.1" cy="92.4" r=".68"/>
<circle cx="140.1" cy="97.8" r=".68"/>
<circle cx="140.1" cy="85.3" r=".68"/>
<circle cx="140.1" cy="90.6" r=".68"/>
<circle cx="140.1" cy="83.5" r=".68"/>
<circle cx="140.1" cy="96" r=".68"/>
<circle cx="140.1" cy="88.9" r=".68"/>
<circle cx="140.1" cy="94.2" r=".68"/>
<circle cx="140.1" cy="87.1" r=".68"/>
<circle cx="140.1" cy="99.6" r=".68"/>
<circle cx="141.7" cy="82.6" r=".68"/>
<circle cx="141.7" cy="93.3" r=".68"/>
<circle cx="141.7" cy="98.7" r=".68"/>
<circle cx="141.7" cy="86.2" r=".68"/>
<circle cx="141.7" cy="80.8" r=".68"/>
<circle cx="141.7" cy="91.5" r=".68"/>
<circle cx="141.7" cy="96.9" r=".68"/>
<circle cx="141.7" cy="84.4" r=".68"/>
<circle cx="141.7" cy="89.8" r=".68"/>
<circle cx="141.7" cy="95.1" r=".68"/>
<circle cx="141.7" cy="88" r=".68"/>
<circle cx="143.2" cy="83.5" r=".68"/>
<circle cx="143.2" cy="94.2" r=".68"/>
<circle cx="143.2" cy="87.1" r=".68"/>
<circle cx="143.2" cy="99.6" r=".68"/>
<circle cx="143.2" cy="81.7" r=".68"/>
<circle cx="143.2" cy="92.4" r=".68"/>
<circle cx="143.2" cy="97.8" r=".68"/>
<circle cx="143.2" cy="85.3" r=".68"/>
<circle cx="143.2" cy="90.6" r=".68"/>
<circle cx="143.2" cy="96" r=".68"/>
<circle cx="143.2" cy="88.9" r=".68"/>
<circle cx="144.8" cy="89.8" r=".68"/>
<circle cx="144.8" cy="84.4" r=".68"/>
<circle cx="144.8" cy="95.1" r=".68"/>
<circle cx="144.8" cy="88" r=".68"/>
<circle cx="144.8" cy="82.6" r=".68"/>
<circle cx="144.8" cy="93.3" r=".68"/>
<circle cx="144.8" cy="86.2" r=".68"/>
<circle cx="144.8" cy="98.7" r=".68"/>
<circle cx="144.8" cy="80.8" r=".68"/>
<circle cx="144.8" cy="91.5" r=".68"/>
<circle cx="144.8" cy="96.9" r=".68"/>
<circle cx="146.3" cy="90.6" r=".68"/>
<circle cx="146.3" cy="85.3" r=".68"/>
<circle cx="146.3" cy="96" r=".68"/>
<circle cx="146.3" cy="88.9" r=".68"/>
<circle cx="146.3" cy="83.5" r=".68"/>
<circle cx="146.3" cy="94.2" r=".68"/>
<circle cx="146.3" cy="87.1" r=".68"/>
<circle cx="146.3" cy="99.6" r=".68"/>
<circle cx="146.3" cy="81.7" r=".68"/>
<circle cx="146.3" cy="92.4" r=".68"/>
<circle cx="146.3" cy="97.8" r=".68"/>
<circle cx="147.9" cy="91.5" r=".68"/>
<circle cx="147.9" cy="86.2" r=".68"/>
<circle cx="147.9" cy="96.9" r=".68"/>
<circle cx="147.9" cy="89.8" r=".68"/>
<circle cx="147.9" cy="84.4" r=".68"/>
<circle cx="147.9" cy="95.1" r=".68"/>
<circle cx="147.9" cy="88" r=".68"/>
<circle cx="147.9" cy="82.6" r=".68"/>
<circle cx="147.9" cy="93.3" r=".68"/>
<circle cx="147.9" cy="98.7" r=".68"/>
<circle cx="147.9" cy="80.8" r=".68"/>
<circle cx="149.4" cy="92.4" r=".68"/>
<circle cx="149.4" cy="87.1" r=".68"/>
<circle cx="149.4" cy="97.8" r=".68"/>
<circle cx="149.4" cy="90.6" r=".68"/>
<circle cx="149.4" cy="85.3" r=".68"/>
<circle cx="149.4" cy="96" r=".68"/>
<circle cx="149.4" cy="88.9" r=".68"/>
<circle cx="149.4" cy="83.5" r=".68"/>
<circle cx="149.4" cy="94.2" r=".68"/>
<circle cx="149.4" cy="81.7" r=".68"/>
<circle cx="150.9" cy="93.3" r=".68"/>
<circle cx="150.9" cy="88" r=".68"/>
<circle cx="150.9" cy="91.5" r=".68"/>
<circle cx="150.9" cy="86.2" r=".68"/>
<circle cx="150.9" cy="96.9" r=".68"/>
<circle cx="150.9" cy="89.8" r=".68"/>
<circle cx="150.9" cy="84.4" r=".68"/>
<circle cx="150.9" cy="95.1" r=".68"/>
<circle cx="150.9" cy="82.6" r=".68"/>
<circle cx="152.5" cy="94.2" r=".68"/>
<circle cx="152.5" cy="88.9" r=".68"/>
<circle cx="152.5" cy="92.4" r=".68"/>
<circle cx="152.5" cy="87.1" r=".68"/>
<circle cx="152.5" cy="90.6" r=".68"/>
<circle cx="152.5" cy="85.3" r=".68"/>
<circle cx="152.5" cy="96" r=".68"/>
<circle cx="152.5" cy="83.5" r=".68"/>
<circle cx="154" cy="95.1" r=".68"/>
<circle cx="154" cy="89.8" r=".68"/>
<circle cx="154" cy="93.3" r=".68"/>
<circle cx="154" cy="88" r=".68"/>
<circle cx="154" cy="91.5" r=".68"/>
<circle cx="154" cy="86.2" r=".68"/>
<circle cx="154" cy="84.4" r=".68"/>
<circle cx="155.6" cy="90.6" r=".68"/>
<circle cx="155.6" cy="94.2" r=".68"/>
<circle cx="155.6" cy="88.9" r=".68"/>
<circle cx="155.6" cy="92.4" r=".68"/>
<circle cx="155.6" cy="87.1" r=".68"/>
<circle cx="155.6" cy="85.3" r=".68"/>
<circle cx="157.1" cy="91.5" r=".68"/>
<circle cx="157.1" cy="89.8" r=".68"/>
<circle cx="157.1" cy="93.3" r=".68"/>
<circle cx="157.1" cy="88" r=".68"/>
<circle cx="157.1" cy="86.2" r=".68"/>
<circle cx="158.7" cy="92.4" r=".68"/>
<circle cx="158.7" cy="90.6" r=".68"/>
<circle cx="158.7" cy="88.9" r=".68"/>
<circle cx="158.7" cy="87.1" r=".68"/>
<circle cx="160.2" cy="91.5" r=".68"/>
<circle cx="160.2" cy="89.8" r=".68"/>
<circle cx="160.2" cy="88" r=".68"/>
<circle cx="161.7" cy="90.6" r=".68"/>
<circle cx="161.7" cy="88.9" r=".68"/>
<circle cx="98.4" cy="100.4" r=".68"/>
<circle cx="100" cy="101.3" r=".68"/>
<circle cx="101.5" cy="102.2" r=".68"/>
<circle cx="101.5" cy="100.4" r=".68"/>
<circle cx="103.1" cy="103.1" r=".68"/>
<circle cx="103.1" cy="101.3" r=".68"/>
<circle cx="104.6" cy="104" r=".68"/>
<circle cx="104.6" cy="102.2" r=".68"/>
<circle cx="104.6" cy="100.4" r=".68"/>
<circle cx="106.2" cy="104.9" r=".68"/>
<circle cx="106.2" cy="103.1" r=".68"/>
<circle cx="106.2" cy="101.3" r=".68"/>
<circle cx="107.7" cy="105.8" r=".68"/>
<circle cx="107.7" cy="104" r=".68"/>
<circle cx="107.7" cy="100.4" r=".68"/>
<circle cx="107.7" cy="102.2" r=".68"/>
<circle cx="109.2" cy="106.7" r=".68"/>
<circle cx="109.2" cy="104.9" r=".68"/>
<circle cx="109.2" cy="101.3" r=".68"/>
<circle cx="109.2" cy="103.1" r=".68"/>
<circle cx="110.8" cy="107.6" r=".68"/>
<circle cx="110.8" cy="105.8" r=".68"/>
<circle cx="110.8" cy="102.2" r=".68"/>
<circle cx="110.8" cy="104" r=".68"/>
<circle cx="110.8" cy="100.4" r=".68"/>
<circle cx="112.3" cy="108.5" r=".68"/>
<circle cx="112.3" cy="106.7" r=".68"/>
<circle cx="112.3" cy="103.1" r=".68"/>
<circle cx="112.3" cy="104.9" r=".68"/>
<circle cx="112.3" cy="101.3" r=".68"/>
<circle cx="113.9" cy="100.4" r=".68"/>
<circle cx="113.9" cy="109.4" r=".68"/>
<circle cx="113.9" cy="107.6" r=".68"/>
<circle cx="113.9" cy="104" r=".68"/>
<circle cx="113.9" cy="105.8" r=".68"/>
<circle cx="113.9" cy="102.2" r=".68"/>
<circle cx="115.4" cy="101.3" r=".68"/>
<circle cx="115.4" cy="110.3" r=".68"/>
<circle cx="115.4" cy="108.5" r=".68"/>
<circle cx="115.4" cy="104.9" r=".68"/>
<circle cx="115.4" cy="106.7" r=".68"/>
<circle cx="115.4" cy="103.1" r=".68"/>
<circle cx="117" cy="102.2" r=".68"/>
<circle cx="117" cy="111.2" r=".68"/>
<circle cx="117" cy="100.4" r=".68"/>
<circle cx="117" cy="109.4" r=".68"/>
<circle cx="117" cy="105.8" r=".68"/>
<circle cx="117" cy="107.6" r=".68"/>
<circle cx="117" cy="104" r=".68"/>
<circle cx="118.5" cy="103.1" r=".68"/>
<circle cx="118.5" cy="112" r=".68"/>
<circle cx="118.5" cy="101.3" r=".68"/>
<circle cx="118.5" cy="110.3" r=".68"/>
<circle cx="118.5" cy="106.7" r=".68"/>
<circle cx="118.5" cy="108.5" r=".68"/>
<circle cx="118.5" cy="104.9" r=".68"/>
<circle cx="120.1" cy="104" r=".68"/>
<circle cx="120.1" cy="112.9" r=".68"/>
<circle cx="120.1" cy="102.2" r=".68"/>
<circle cx="120.1" cy="111.2" r=".68"/>
<circle cx="120.1" cy="107.6" r=".68"/>
<circle cx="120.1" cy="100.4" r=".68"/>
<circle cx="120.1" cy="109.4" r=".68"/>
<circle cx="120.1" cy="105.8" r=".68"/>
<circle cx="121.6" cy="104.9" r=".68"/>
<circle cx="121.6" cy="103.1" r=".68"/>
<circle cx="121.6" cy="112" r=".68"/>
<circle cx="121.6" cy="108.5" r=".68"/>
<circle cx="121.6" cy="101.3" r=".68"/>
<circle cx="121.6" cy="110.3" r=".68"/>
<circle cx="121.6" cy="106.7" r=".68"/>
<circle cx="123.1" cy="107.6" r=".68"/>
<circle cx="123.1" cy="100.4" r=".68"/>
<circle cx="123.1" cy="105.8" r=".68"/>
<circle cx="123.1" cy="104" r=".68"/>
<circle cx="123.1" cy="112.9" r=".68"/>
<circle cx="123.1" cy="109.4" r=".68"/>
<circle cx="123.1" cy="102.2" r=".68"/>
<circle cx="123.1" cy="111.2" r=".68"/>
<circle cx="124.7" cy="108.5" r=".68"/>
<circle cx="124.7" cy="101.3" r=".68"/>
<circle cx="124.7" cy="106.7" r=".68"/>
<circle cx="124.7" cy="104.9" r=".68"/>
<circle cx="124.7" cy="110.3" r=".68"/>
<circle cx="124.7" cy="103.1" r=".68"/>
<circle cx="124.7" cy="112" r=".68"/>
<circle cx="126.2" cy="109.4" r=".68"/>
<circle cx="126.2" cy="102.2" r=".68"/>
<circle cx="126.2" cy="107.6" r=".68"/>
<circle cx="126.2" cy="100.4" r=".68"/>
<circle cx="126.2" cy="105.8" r=".68"/>
<circle cx="126.2" cy="111.2" r=".68"/>
<circle cx="126.2" cy="104" r=".68"/>
<circle cx="127.8" cy="110.3" r=".68"/>
<circle cx="127.8" cy="103.1" r=".68"/>
<circle cx="127.8" cy="108.5" r=".68"/>
<circle cx="127.8" cy="101.3" r=".68"/>
<circle cx="127.8" cy="106.7" r=".68"/>
<circle cx="127.8" cy="104.9" r=".68"/>
<circle cx="129.3" cy="104" r=".68"/>
<circle cx="129.3" cy="109.4" r=".68"/>
<circle cx="129.3" cy="102.2" r=".68"/>
<circle cx="129.3" cy="107.6" r=".68"/>
<circle cx="129.3" cy="100.4" r=".68"/>
<circle cx="129.3" cy="105.8" r=".68"/>
<circle cx="130.9" cy="104.9" r=".68"/>
<circle cx="130.9" cy="103.1" r=".68"/>
<circle cx="130.9" cy="108.5" r=".68"/>
<circle cx="130.9" cy="101.3" r=".68"/>
<circle cx="130.9" cy="106.7" r=".68"/>
<circle cx="132.4" cy="100.4" r=".68"/>
<circle cx="132.4" cy="105.8" r=".68"/>
<circle cx="132.4" cy="104" r=".68"/>
<circle cx="132.4" cy="102.2" r=".68"/>
<circle cx="133.9" cy="101.3" r=".68"/>
<circle cx="133.9" cy="106.7" r=".68"/>
<circle cx="133.9" cy="104.9" r=".68"/>
<circle cx="133.9" cy="103.1" r=".68"/>
<circle cx="135.5" cy="102.2" r=".68"/>
<circle cx="135.5" cy="100.4" r=".68"/>
<circle cx="135.5" cy="104" r=".68"/>
<circle cx="137" cy="103.1" r=".68"/>
<circle cx="137" cy="101.3" r=".68"/>
<circle cx="137" cy="104.9" r=".68"/>
<circle cx="138.6" cy="104" r=".68"/>
<circle cx="138.6" cy="102.2" r=".68"/>
<circle cx="138.6" cy="100.4" r=".68"/>
<circle cx="140.1" cy="103.1" r=".68"/>
<circle cx="140.1" cy="101.3" r=".68"/>
<circle cx="141.7" cy="100.4" r=".68"/>
<circle cx="143.2" cy="101.3" r=".68"/>
</g>
<path d="M26.1 50.9h163.7M26.2 50.8v9.7M189.7 50.8v9.7M26.1 60.4h163.7" fill="none" stroke="#000" stroke-width=".2"/>
<g fill="none" stroke="#000" stroke-width=".36">
<path d="M58 166h100.9v58.3h-100.9zM58 177.7h100.9M58 173.8h100.9M58 169.9h100.9M102.2 173.8v50.5M111.3 166v58.3M127.2 169.9v3.9M143 169.9v3.9M58 185.5h100.9M58 181.6h100.9M58 197.1h100.9M58 189.3h100.9"/>
<path d="M58 193.2h100.9M127.2 181.6v7.7M127.2 193.2v3.9M143 181.6v7.7M143 193.2v3.9M58 201h100.9M58 212.7h100.9M58 208.8h100.9M58 204.9h100.9M58 216.6h100.9M58 220.4h100.9M127.2 220.4v3.9"/>
<path d="M143 220.4v3.9"/>
</g>
<g font-size="3.9">
<text x="26.4" y="43.5">733-Ball Fine Pitch Ball Grid Array (BUC) - 23x23x2.17 mm Body [FBGA]</text>
<text x="26.4" y="48.1">Flip Chip Package; Microsemi Legacy 773_FCBGA (HDBU 222)</text>
</g>
<g font-size="3.2">
<text x="28.4" y="54.7">Note:</text>
<text x="41.1" y="58.3">http://www.microchip.com/packaging</text>
<text x="41.1" y="54.7">For the most current package drawings, please see the Microchip Packaging Specification located at</text>
</g>
<g font-size="2.9">
<text x="88.5" y="172.9">Dimension Limits</text>
<text x="103.8" y="169">Units</text>
<text x="116.6" y="172.9">MIN</text>
<text x="125.5" y="169">MILLIMETERS</text>
<text x="131.8" y="172.9">NOM</text>
<text x="147.9" y="172.9">MAX</text>
<text x="58.9" y="176.8">Number of Terminals</text>
<text x="105.7" y="176.8">N</text>
<text x="132.7" y="176.8">773</text>
<text x="58.9" y="184.6">Overall Height</text>
<text x="58.9" y="180.7">Pitch</text>
<text x="105.7" y="184.6">A</text>
<text x="105.9" y="180.4">e</text>
<text x="116.4" y="184.6">1.63</text>
<text x="128.9" y="180.7">0.80 BSC</text>
<text x="132.3" y="184.6">1.91</text>
<text x="148.2" y="184.6">2.17</text>
<text x="58.9" y="188.4">Ball Height</text>
<text x="105" y="188.4">A1</text>
<text x="116.4" y="188.4">0.25</text>
<text x="132.3" y="188.4">0.35</text>
<text x="148.2" y="188.4">0.45</text>
<text x="58.9" y="196.2">Package Thickness</text>
<text x="58.9" y="192.3">Substrate Thickness</text>
<text x="105" y="192.3">A2</text>
<text x="105" y="196.2">A3</text>
<text x="116.4" y="196.2">1.37</text>
<text x="129" y="192.3">0.70 REF</text>
<text x="132.3" y="196.2">1.56</text>
<text x="148.2" y="196.2">1.72</text>
<text x="58.9" y="204">Chip Length</text>
<text x="58.9" y="200.1">Overall Length</text>
<text x="104.9" y="204">D1</text>
<text x="105.7" y="200.1">D</text>
<text x="128.2" y="200.1">23.00 BSC</text>
<text x="129" y="204">8.60 REF</text>
<text x="58.9" y="207.9">Ball Array Length</text>
<text x="104.9" y="207.9">D2</text>
<text x="128.2" y="207.9">21.60 BSC</text>
<text x="58.9" y="211.8">Overall Width</text>
<text x="58.9" y="215.6">Chip Width</text>
<text x="105" y="215.6">E1</text>
<text x="105.7" y="211.8">E</text>
<text x="128.2" y="211.8">23.00 BSC</text>
<text x="128.2" y="215.6">10.70 REF</text>
<text x="58.9" y="219.5">Ball Array Width</text>
<text x="105" y="219.5">E2</text>
<text x="128.2" y="219.5">21.60 BSC</text>
<text x="32.9" y="227.7">Notes:</text>
<text x="58.9" y="223.4">Ball Diameter</text>
<text x="105.9" y="223.4">b</text>
<text x="116.4" y="223.4">0.40</text>
<text x="132.3" y="223.4">0.45</text>
<text x="148.2" y="223.4">0.50</text>
<text x="32.9" y="232.3">1. Pin 1 visual index feature may vary, but must be located within the hatched area.</text>
<text x="32.9" y="235.6">2. Dimensioning and tolerancing per ASME Y14.5M</text>
<text x="42.5" y="238.9">BSC: Basic Dimension. Theoretically exact value shown without tolerances.</text>
<text x="42.5" y="242.2">REF: Reference Dimension, in parentheses, usually without tolerance, for information purposes only.</text>
<text x="106.5" y="251.7">Microchip Technology Drawing C04-25196 Rev A Sheet 2 of 2</text>
<text x="26.6" y="261.3">© 2022 Microchip Technology Inc.</text>
</g>
</svg>
